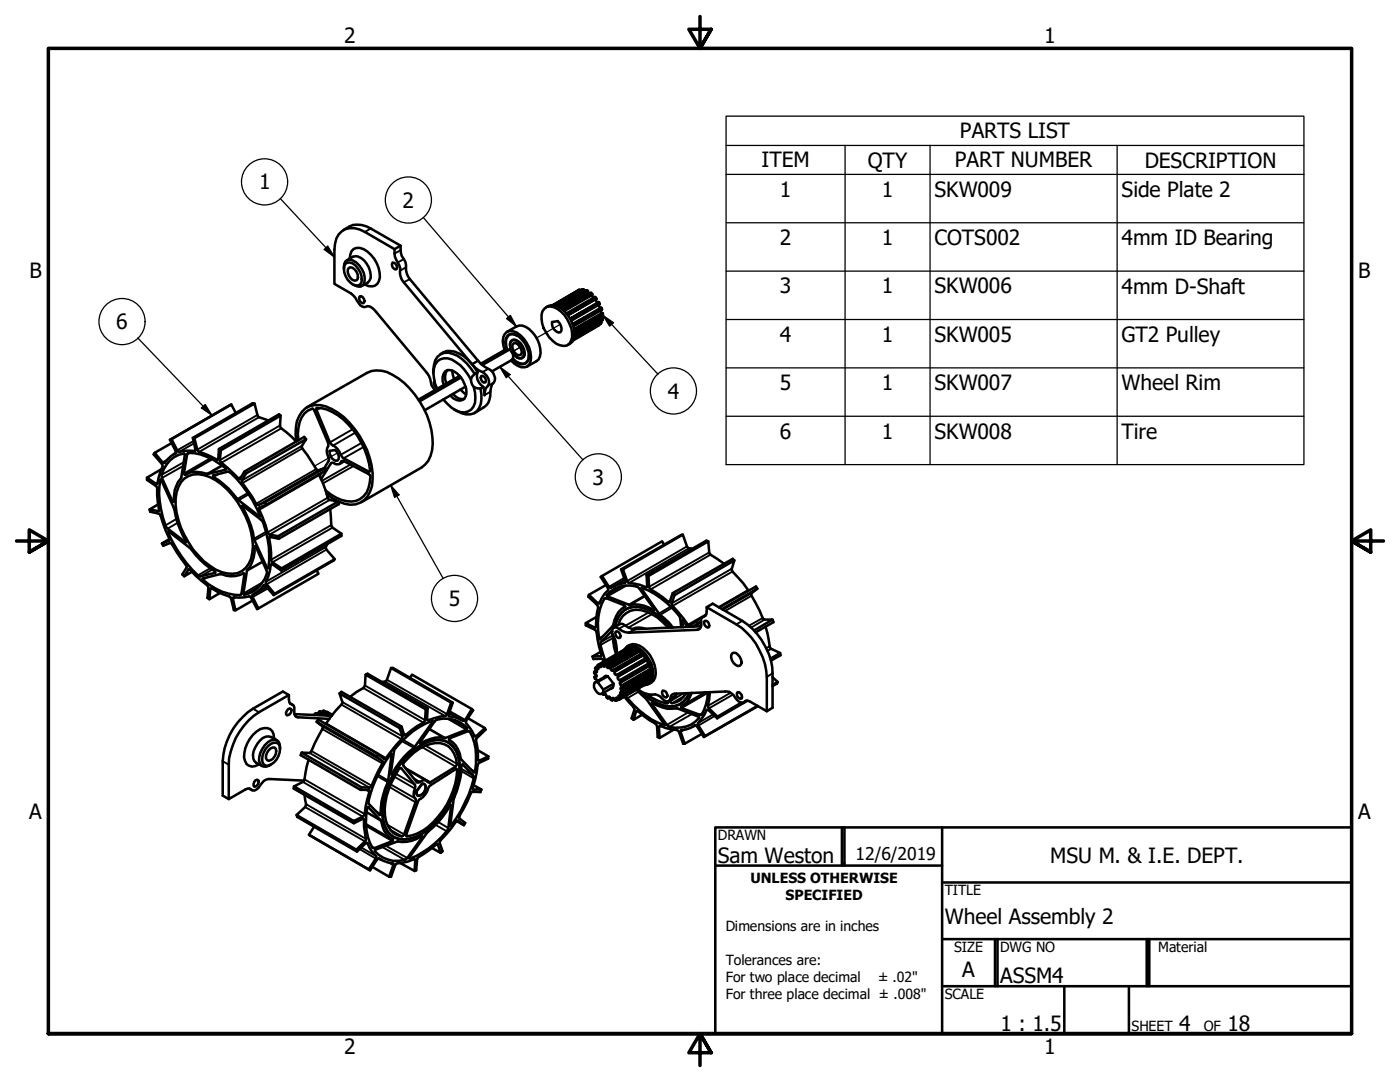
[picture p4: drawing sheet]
<svg xmlns="http://www.w3.org/2000/svg" width="279mm" height="216mm" viewBox="0 0 279 216" stroke-linecap="round" stroke-linejoin="round" font-family="sans-serif">
<!-- layer: Tweak Trail (ANSI) -->
<path d="M103.8 69.3l-1.6 .9M111.8 64.7l-4.7 2.7M67.4 90.4l-4.7 2.6" fill="none" stroke="#000" stroke-width=".25"/>
<!-- layer: Visible (ANSI) -->
<g fill="none" stroke="#000" stroke-width=".51">
<path d="M68.5 45.9a4.5 4.5 0 0 1 5.5-.3l5.9 3.4a4.1 4.1 0 0 0 1 3.3l.1 .5a3.9 3.9 0 0 0 .8 2.9l13.6 16.2a5.9 5.9 0 0 0 2.5 2 2.12 2.12 0 0 1 .7 2.4 3.5 3.5 0 0 0-.7 2.7 2.73 2.73 0 0 1-1.4 2.3l-1.8 1.1M68.6 53.7a1.42 1.42 0 0 1 1.3-1.9 4.1 4.1 0 0 1 2.7 4.8 1.17 1.17 0 0 1-1.9 .3l-.3-.1M69 52.6a1.46 1.46 0 0 1 2 .4 3.1 3.1 0 0 1 .9 3.8 1.58 1.58 0 0 1-2.1-.5 3.7 3.7 0 0 1-1.1-3.3zM69.2 51.9l1.2-.7a2.86 2.86 0 0 1 3.2 2.1 2.99 2.99 0 0 1 .1 2.7l-.3 .4-1.2 .7M69.6 53.5a1.13 1.13 0 0 1 1.5 .7 1.33 1.33 0 0 1 0 1.7 1.34 1.34 0 0 1-1.5-1l-.2-.5v-.6zM69.8 51.6a2.77 2.77 0 0 1 .8-1.9 2.39 2.39 0 0 1 2.7 .5 6.5 6.5 0 0 1 2.5 5.1 1.81 1.81 0 0 1-1 1.7 1.81 1.81 0 0 1-2-.3M71.8 59.1a.83 .83 0 0 1 .8 .5 .83 .83 0 0 1-.1 .9 .94 .94 0 0 1-.7-1.4zM78.4 52.4a.96 .96 0 0 1 .8 1.3l-.3 .1a.96 .96 0 0 1-.5-1.4zM79.9 49l-1.2 .7M115.8 58l-.2-.2h-.1l-5.2 3.1M116.6 58.2l-.1-.4-.3-.1-5.5 3.2M117.5 58.7l-.2-.7-.3-.1-5.6 3.3"/>
<path d="M118.5 59.4l-.2-.1-.1-.7-.3-.2-5.7 3.3M86.5 74.5a5.1 5.1 0 0 1 .8-3.3 2.63 2.63 0 0 1 3.1-.6 8.6 8.6 0 0 1 4.3 4M86.7 76.1a.87 .87 0 0 0 .4 1.2M87.9 70.7a3 3 0 0 1 3.7-.2l.9 .6 1.7 1.5-13.6-16.3a3.2 3.2 0 0 1-.7-2.8l-.2-.5a4.8 4.8 0 0 1-1-3.3l-5.9-3.4a3.7 3.7 0 0 0-5.7 1.3l-.4 2.2v6.8l3.3 1.9 .9 .9 .3 .6a1.71 1.71 0 0 0 1.8 1.2 1.35 1.35 0 0 1 1.7 .6l10.5 12.6a4.7 4.7 0 0 1 .9 2.4l.7 1.1M88.6 76.8a2.23 2.23 0 0 1 .7-2.9 3.7 3.7 0 0 1 3.4 2.7 2.81 2.81 0 0 1 0 2.9 1.59 1.59 0 0 1-2.2 0l-.6-.6M89.3 73.9a2.62 2.62 0 0 0-.2 2.6M90.2 73.9l.4 1.7M90.4 78.6a2.39 2.39 0 0 0 2.2 1M91.8 75l-8.3 4.8M91.9 77.7l1.1 1M92 75.3l-8.2 4.8M92.9 77.2l-8.1 4.7"/>
<path d="M94 75.7a7.6 7.6 0 0 0-4.7-4.2 2.3 2.3 0 0 0-2.7 2 7.4 7.4 0 0 0 .6 4.1M94.6 77.2a5.6 5.6 0 0 1-.1 4 2.49 2.49 0 0 1-3.5 .7l-.9-.6-1.6-1.6M94.7 74.6a1.6 1.6 0 0 0-.6 1.9 1.6 1.6 0 0 0 1.8 1M95.3 74.3l-1.1-1.6a6.8 6.8 0 0 0 2.5 1.8 1.8 1.8 0 0 1 .3 3l-.3 1.4-.2-1.7M95.3 74.3a2.48 2.48 0 0 0 1.2 2.9M95.3 74.3l-.6 .3M95.9 77.5a5.2 5.2 0 0 1-.7 4.5 3 3 0 0 1-3.9 0l-.6-.3M96 75.1a.81 .81 0 0 1 .9 .3 .81 .81 0 0 1-.1 .9 .89 .89 0 0 1-.8-1.2zM96.5 77.2l-.6 .3M100.7 69.8a3.1 3.1 0 0 1 .5-3.6 2.43 2.43 0 0 1 2.6 .7 5.5 5.5 0 0 1 1.9 5.7 1.65 1.65 0 0 1-2.3 .4l-1.4-1.1M101.1 69.8a2.5 2.5 0 0 1 .6-3.1 2.53 2.53 0 0 1 2.5 1.1 5 5 0 0 1 1.3 4 1.5 1.5 0 0 1-2.6 .5l-.6-.6M101.2 66.2l1.9-1a2.2 2.2 0 0 1 2.5 .5 5.9 5.9 0 0 1 2.2 5.4l-.3 .6-.4 .4-1.9 1.1"/>
<path d="M101.7 69.7a1.53 1.53 0 0 1 .5 2.1l-4 2.3M101.7 69.7l-5.4 3.1M101.7 69.7l-1.1 .2-4.7 2.7M101.8 68.8a.91 .91 0 0 1 .5-1 .91 .91 0 0 1 1.1 .3 2.65 2.65 0 0 1 1.1 3.1 1.11 1.11 0 0 1-1.3 .1M102 68.1a1.26 1.26 0 0 1 1.8 .4 3.1 3.1 0 0 1 .8 2.4l-.3 .3a1.11 1.11 0 0 1-1.7-.3 2.68 2.68 0 0 1-.6-2.8zM102.5 68.5a1.18 1.18 0 0 1 1.4 .9l.2 1-.1 .3a1.4 1.4 0 0 1-1.8-1.5zM103.2 67a1.35 1.35 0 0 0-1.6-.2 1.35 1.35 0 0 0-.6 1.5l.2 1.5M105.5 71a1.35 1.35 0 0 1-1.9 1.5l-.6-.4-.6-.5M108.6 61.6a2.02 2.02 0 0 1 2.6 0 6.8 6.8 0 0 1 3 5.8l-.3 .7a1.51 1.51 0 0 1-2.1 .8 6.5 6.5 0 0 1-3.7-6.1l.2-.7zM109 61.3a2.03 2.03 0 0 1 2.4-.1 6.2 6.2 0 0 1 3.1 6.4l-.3 .6-.9 .6M110.2 64.3l1.1-.2a1.8 1.8 0 0 1 .5 2.2 1.51 1.51 0 0 1-1.6-1.5zM113 62.5l5.7-3.3 .4 .4-.2 .2a.47 .47 0 0 0 .2 .4 .47 .47 0 0 0 .5 .1l.1 .4-5.7 3.3"/>
<path d="M119.4 64.8v.2l-5 2.9M119.5 60.8l.1 .5 .4 .1 .1 .4-5.7 3.3M119.8 62l.5 .5v.4l-5.7 3.3M119.8 64.1l.2 .2-.1 .3-5.5 3.2M119.9 63.2a.52 .52 0 0 1 .4 .7l-5.7 3.2M29.3 95.3v.5l2 1.4 .4 4.7-1.9-.2 1.8-1.1M30.9 90.4l-.2 .3 1.7 2.1-1 3.8-2.1-1.3 2.8-1.6M32 95.8h.2l2.6 5.9a21.9 21.9 0 0 0 2.3 6.5l-3.9-3a18 18 0 0 1-1.2-9.4zM34 91.8a4 4 0 0 1 2.8-1.2l-.7 4.8a6.8 6.8 0 0 0-1.5 4.7l-.2-.1-2.1-4.9a5.7 5.7 0 0 1 1.7-3.3zM34.2 87.6l-.3 .2M35.1 90.4l-.4 .2M36.8 95.5a4.6 4.6 0 0 1 5-.3 16.9 16.9 0 0 1 8.7 13.8 5.8 5.8 0 0 1-2.2 4.9 5.2 5.2 0 0 1-5.2-.2 17.1 17.1 0 0 1-8-14.2 6.1 6.1 0 0 1 1.7-4z"/>
<path d="M37.4 90.5a6 6 0 0 1 3.8 .6 13 13 0 0 1 3.9 2.5l-.1 .1-3.7 .9a5.2 5.2 0 0 0-4.3 .1l-.3-.2zM38.5 87.4h.3M42.3 91.6l-5.3 3.1M42.5 94.9l3-.8 .2 .1a23.5 23.5 0 0 1 6.2 8.9l-4.5-3.5a19.8 19.8 0 0 0-4.9-4.6zM43.7 89.6l.4 .3M46.2 80.7l-12.3 7.1 1.2 2.5-.9 .6-1.5 1.5-.3-.1-1.5-1.9 3.4-2M48.8 94.1l.3 .4M49.1 94.5l12-6.9-.8 1.4v.5l3 4.4 1.6-.6-12 6.9-1.3 .6-.5-.3-.8-1.4-2-3v-.2zM50.8 80.5h-.4l-11.9 6.9 .5 2.5-2.3 .1-.9 .2-.4-.3-1.2-2.3 12-6.9 .9 1.7M56 82.9l-.3-.2-12 6.9-.1 2-.2 .2-2.5-1.2-1.1-.4-.4-.5-.6-2.3 12-6.9 .7 2.6 2 .8M59.1 88.1a7.9 7.9 0 0 1 1.2-5.9 4.6 4.6 0 0 1 5.9-.6 16.8 16.8 0 0 1 8 11.3 8.7 8.7 0 0 1-.9 6.2 4.3 4.3 0 0 1-5.7 1l-2.4-1.5M59.6 87.9a5.9 5.9 0 0 1 1.9-6l.9-.4 .3 .4 2.8 6.4a1.15 1.15 0 0 1-.2 1.2 2.54 2.54 0 0 0 .4 1.9l-.1 .5-.8 1.4"/>
<path d="M61.1 87.6l-.4-.4-11.9 6.9-.9 1.4-.1 .1-3.6-3.3-.3-.5 .2-1.9 11.9-7-.1 2.3 2.3 1.9 .9 1M61.2 81.3l12-6.9a5.1 5.1 0 0 1 5.2 .4 16.2 16.2 0 0 1 7.8 15.1 4.8 4.8 0 0 1-2.1 3.4l-12 6.9M63.1 81.5a7 7 0 0 1 5.4 2.2 16.4 16.4 0 0 1 5.4 10.3l-.3 .1-5-2.7-.6-.7a3.1 3.1 0 0 0-1.8-1.9l-.4-.5zM64.1 95.6l1.9-3.1 .4-.2a1.4 1.4 0 0 0 1.5 .2l.3-.5h.4l5.2 2.7a4.7 4.7 0 0 1-2.7 5.2 7 7 0 0 1-6.1-2M64.1 94.4l-.3 .6M64.9 93.3l.3 .5-12.1 6.9-1.3 .6v.4l1.2 3 .4 1.5 .4 .5 1.7 .3 12-6.9-1.7-.3-.3-.2-1.1-3.3-.8-1.7M65.8 90l1.1-.2a1.63 1.63 0 0 1 .5 2.1 1.58 1.58 0 0 1-1.6-1.9zM68.6 92.1l-.8 .5M29.8 101.7l.2 .4 1.9 .5 1.2 3.3 .7 1.5-.1 .5-1.4 .6 1.5-.9M32.3 108.5l.3 .4 1.4-.6 .4 .3 2.9 4.4-.9 1.6 .4 .4M33.5 106l4.7 3.6a18.4 18.4 0 0 0 4.8 4.6l-.1 .1-3.1 .7a24.4 24.4 0 0 1-6.3-9zM38.3 114.1l-1.5 .9 .9-1.4 3.6 3.2 .3 .5-.2 2 .4 .3"/>
<path d="M40.4 115.4l3.5-.8a5.6 5.6 0 0 0 4.7-.2l.2 .2-.7 4.1a10.6 10.6 0 0 1-7.7-3.1zM43.9 118.3l-2.1 1.3 .2-2.1 .3-.1 1.1 .7 2.6 1 .7 2.6 .3 .1M48.3 100.9l4 3a17.6 17.6 0 0 1 1.2 9.4h-.2l-2.6-5.8a21.5 21.5 0 0 0-2.4-6.6zM48.6 114.4l-.1 .1M50.4 119.8l-3.4 2-.5-2.5 2.3-.1 1.1-.2 1.4 2.5 .3-.1M50.8 109.1l.1-.1 .2 .1 2.2 5a5.5 5.5 0 0 1-4.7 4.5l.7-4.7a6.9 6.9 0 0 0 1.5-4.8zM52.9 100.2l.2 .5M53.2 117.1l-2.4 1.4M54.8 118.5l-.2 .2M55.5 107l.1 .5M56.2 113.4l-.1 .5M66.8 111.6l-.2 .2-12 6.9-1.6-1.8-.2-.2-.2 .1-.6 .7-1.6 1.2v.2l1.2 2.5 12-6.9-.4-.7"/>
<path d="M67.5 100.1l.1 .5-12 6.9-1.9-.3 .4 3.1v1.4l.3 .5 1.8 1.2 11.9-6.9-1.9-1.5-.3-3.4M68.1 106.5v.4l-12 7-1.7-1.3-.4 .1a11.3 11.3 0 0 1-1 3.6l1.8 2.2 12-6.9-1.8-2.2 .3-.9M117.5 118.7l-.1 .4 1.7 1.5 .3 .6-.3 1.2-.2 2.8-2-.9 2.1-1.2M120.1 114.9l-.2 .2 1.4 2.2v.5a8.7 8.7 0 0 0-1.8 2.7l-2-1.8 3.5-2M120.6 119.5l.4-.1 3.6 1.4 .1 .2a6 6 0 0 0-2.5 4l-2.6 2.6a11.7 11.7 0 0 1 1-8.1zM121.1 118.7a5.5 5.5 0 0 1 6.2-1.5l3.3 4.3-.1 .3a7.2 7.2 0 0 0-5-1.2l-4.3-1.6zM124 113.6h.3M124.7 115.7l-2.4 1.4M129 114.7l.4 .2M134.2 118.4l.4 .3M136.3 106.7h-.3l-12 6.9 .8 2.4v.2l-.1 .1-1 .2-2 .8-1.6-2.4 12-6.9 .4 .6M141.4 108l-.4-.1-12 6.8 .1 2.5-1.3-.5-2.5-.5-1-2.6 12-6.9 .8 2.3 .4 .4 .7 .1"/>
<path d="M146.6 111.8l-.4-.3-12 6.9-.7 1.8-1.3-1.1-2.3-1.5-.4-.5-.1-2.2 12-6.9 .2 2.5 2.9 2M149.4 117.9a18.4 18.4 0 0 0-3.2-3.9l-.2-.5 .6-1.7-12 6.9-.6 1.9 3.3 4.1 .4 .1 1.2-.8M151.1 117.5l-1.1 .9v.5l1.6 2.9 .7 1.8h1.9l-3.7 2.2M151.1 117.5l-7 4M151.1 117.5l-.2-.5-7.4 4.2M57.7 138.7l-1.2-.7-6 3.4a13.4 13.4 0 0 0-6.1 10.5v6.9l1.3 .6M67.8 138.4l.3-.4 12 7 .7 1.7 2.5-1.9 1.2-.6 .3-.5 .2-2.2-12-6.9-.3 2.4-2.9 2.1M73 134.6l.3-.2 12 7v2.3l2.5-.7 1-.1 .4-.4 .8-2.3-12-6.9-.9 2.6-1 .2M78 133.3h.4l12 6.9-.9 2.6 2.1 .6 .8 .4 .4-.2 1.4-2.1-12-6.9-.4 .7M116.9 124.3v.5l2 1.1 .7 3.2 .4 1.5v.3h-.1l-1.7 .1 1.6-.9M118.2 131l.2 .5 1.6-.1 .5 .6M119 134.8l-.4 .3"/>
<path d="M119.1 133.7l-.5 .3M119.3 136.1h-.4a1.33 1.33 0 0 0 .2 2l.4 .3 .4 .1 .3-.1 .2-.4v-.4M119.3 132.9l-.4 .3M120.2 138.4l.3 .2M120.5 138.6l.1-.2 .2 .1 .2 .7 .3 .1 .1-.3 .3 .1a.57 .57 0 0 0 .5 .7v-.5h.3l.1 .2M120.8 138.4l-.3 .2M121 134.9l-2.2 1.2M121.3 134.9l-2 1.2 1.1 1.5 2-1.1M121.3 134.9h-.4l-.3 .2M121.3 134.9l1.1 1.5v.5l-.2 .4-.3 .1M121.7 139.1l-.4 .3M122.2 126l-2.3 2.1-.1 .3 1 3.4"/>
<path d="M122.2 126.5l.4 2.7 .3 1.4M122.3 137.2l-2.2 1.2M122.4 133.7l.3 .3-.1 .4 .1 .2h.5M122.4 133.7l-.2 .2a.64 .64 0 0 1-.3-.9l-.3-.1-.1 .4h-.2l-.3-.6-.3-.2v.5h-.1h-.2l-.3-.6-.2 .1 .1 .6h-.2l-.4-.4h-.1l.1 .8h-.1l-.4-.3-.2 .1 .4 .6v.2l-.5-.1a.48 .48 0 0 0 .4 .7v.4h-.4l.1 .3 .4 .2 .1 .3M122.5 125.2l1.2-.7h.6a3.9 3.9 0 0 0 2.4 1M122.6 139.5l.2 .3h.2l-.1-.5 .2-.1 .3 .4M122.6 139.5l-.4 .3M122.7 127.5l.4 2.4M122.7 125.1a4.2 4.2 0 0 1 5.8-3.8 11.1 11.1 0 0 1 5.4 3.9M122.9 126a.89 .89 0 0 1 .9 1.3 .83 .83 0 0 1-.9-.4 .83 .83 0 0 1 0-.9zM123.1 130.5a8 8 0 0 0-.9-4.1l.1-1 .3-.2h.5a4.3 4.3 0 0 0 2.5 1l13.6-.5a1.11 1.11 0 0 0 .8-1.5 .98 .98 0 0 1 .7-1.3l.3-.3v-1.4l5.9 3.4a13.2 13.2 0 0 1 6.1 10.5v6.8l-3.3-1.9-.9-.2a1.03 1.03 0 0 1-1.7-.1 3.3 3.3 0 0 0-2-1.7l-10.5 .4-.7 .4-.2 .9a.95 .95 0 0 1-1.6-.3 2 2 0 0 0-2-.8 5 5 0 0 1-2.9-1.1M123.2 134.6l5.9-3.4 .2 .3-.1 .3v.3l.6 .3 .1 .3-5.9 3.4"/>
<path d="M123.2 134.6l.2 .3a.52 .52 0 0 0-.1 .6 .52 .52 0 0 0 .6 .3l.1 .3M123.4 124.7a3.9 3.9 0 0 1 5.6-2.7 10.3 10.3 0 0 1 4.4 3.3M123.4 139.6l-.4 .2M124 136.1l-.3 .1a.65 .65 0 0 0 .6 .7l-.1 .3h-.3a.52 .52 0 0 0 .4 .7v.3h-.5l.3 .7-.1 .2-.4-.4-.2 .1 .2 .6v.2h-.2M124.6 129.6a1.61 1.61 0 0 1 2.2-.6 6.3 6.3 0 0 1 3.4 6.8l-.4 .5-.5 .3-.6 .1M124.6 139l2 2.4v.2l-.6 1.7 .4 .3M124.7 121l-.1 .1M125.2 129a2.37 2.37 0 0 1 3.1 .3 6.4 6.4 0 0 1 2.4 5.9l-.3 .6-.9 .7M125.3 129.3l-5.9 3.4M126.2 129.3l-.2-.3h-.2l-5.9 3.5M127 137.6l1.9 1.8 3.8 5.3a15.9 15.9 0 0 1-7.7-5.9M127.1 129.7l-.3-.5-.2-.1-5.9 3.4"/>
<path d="M127.7 137.9a9.7 9.7 0 0 0 5.8 3.1 3.8 3.8 0 0 0 4-2.7M128 130.4l-.2-.2-.1-.5-.3-.2-5.8 3.4M128.8 125.5a3.1 3.1 0 0 0-2.6 0M128.9 131.3l-.4-.3 .2-.4-.4-.4-5.9 3.5M129 138.4a7.4 7.4 0 0 0 4.3 1.9v-.3M129.5 136v.1l-6 3.5M129.5 132.9l.2 .4 .3 .1 .2 .5-5.9 3.3M129.7 134l.2 .2a.45 .45 0 0 1 .3 .7l-5.9 3.3M129.7 135.1l.3 .3-.1 .3-5.9 3.4M132.3 137.8a.9 .9 0 0 1 .8 1.3l-.2 .1a.94 .94 0 0 1-.6-1.4zM135 138.4l-.3 .8-1.2 .7M136 125.2a3.9 3.9 0 0 0-1.7-3.7 14.2 14.2 0 0 0-6.3-4.2l3.5 5.1 2 1.9 .8 .9"/>
<path d="M136.9 138.3a3.2 3.2 0 0 1-2.9 2l-.3-.5M137.2 125.1l-1-1.3 .1 1.4M138.9 124l.3 .4M139.2 124.4l-.9 .6M139.9 125l-13.1 .5M139.9 124l-.7 .4M140.1 123.2l-1.2 .8M140.7 123.9a.85 .85 0 0 1 .8 .4 .85 .85 0 0 1 0 .9 .83 .83 0 0 1-.8-.4 .83 .83 0 0 1 0-.9zM140.8 122.8l-.6 .3M140.8 138.1l-4.8 2.8M141 121.2l1.2-.7 5.9 3.4a13.4 13.4 0 0 1 6.1 10.5v6.8l-1.2 .7M141.3 138.1a8.6 8.6 0 0 1-1.4 4.6l-3.9-1.4-.1-.2a5.8 5.8 0 0 0 2.1-2.9"/>
<path d="M141.7 138.1l-.3 3 1.8 1.9M146.1 130.4a1.1 1.1 0 0 1 1.5 .7l.4 1.1-.4 .6a1.59 1.59 0 0 1-1.7-1.5v-.6zM147.2 138.1a.96 .96 0 0 1 .8 1.3 .81 .81 0 0 1-.8-.4 .81 .81 0 0 1 0-.9zM149 139.8l-.6 .3M149.2 139.8l-6.1 3.5M152.8 125l.4 1.4 .5 2.9 2 1-2 1.1M154.2 123.6l.2 .5-3.6 2.1M154.2 135.1l1 1M155.2 136.1l-.1 .3-.9 .5M155.2 136.1l-1 .6M155.7 130.3l.1 .4-1.9 1.1M49.7 157.4l.6 .3"/>
<path d="M51 155.7l.3-.1 .3 .1a.96 .96 0 0 1-.9 1.3 .98 .98 0 0 1 .3-1.3zM53.5 148.8a1.58 1.58 0 0 1 2.1-.4 3.2 3.2 0 0 1-1.5 4.1l-.6 .3a1.05 1.05 0 0 1-1.2-1.3 3.9 3.9 0 0 1 1.2-2.7zM53.6 149.7l.4-.3 .8-.2a1.55 1.55 0 0 1-.4 2.2l-.8 .4-.3-.2a1.56 1.56 0 0 1 .3-1.9zM54.7 147.4a1.79 1.79 0 0 0-.7-1.9 1.79 1.79 0 0 0-2.1 0 6.6 6.6 0 0 0-3.2 5.6 1.82 1.82 0 0 0 1.1 1.7 1.82 1.82 0 0 0 2-.3M55.3 147.8l-1.2-.7a1.93 1.93 0 0 0-2.2 .7 3.7 3.7 0 0 0-1.2 4l.4 .4 1.2 .6M55.9 149.4a1.33 1.33 0 0 0-.4-1.5 1.33 1.33 0 0 0-1.5-.1 4.8 4.8 0 0 0-2.3 4 1.36 1.36 0 0 0 .9 1.2 1.36 1.36 0 0 0 1.5-.5M57.5 141.5l.3-.1 .3 .1a.96 .96 0 0 1-.8 1.2 .83 .83 0 0 1 .2-1.2zM57.8 140.3l.6 .4M58.7 156.9l-.1 .5 12 6.9 2-.9v1.5l.4 2.5-.2 .5-1.7 1.6-11.9-6.9 1.7-1.6 .1-.3-.2-2.1M58.7 142.5l7.5 .3M60.2 150.2l-.2 .5 11.9 6.9h1.7l.1 .1-1.1 5.1-2 1-11.9-6.9 1.9-1.1 1-4.2M62.7 142.7l.3-.4 .7 .4"/>
<path d="M63.2 144l.3-.4 12 6.9 1.1 .9 .4-.1 2.1-2.6 1-1.2 .2-.6-.5-1.6-12-6.9 .5 1.9-1.2 1.4-2.1 2.8M63.2 144l12 6.9 1.1 1v.4l-2.3 4.7-.3 .2-1.6-.1-11.9-6.9h1.6l.2-.1 2.3-4.6 .1-.5zM63.4 142.6l.3-.6 .2-.1 1.5 .9M64.3 142.2l.2-.4 1.7 .9M65.2 142.1l.1-.1 1 .6M65.7 143.4l-6.2-.3a1.04 1.04 0 0 1-.8-1.4 .95 .95 0 0 0-.8-1.3l-.2-.4v-1.3l-6 3.4a13.4 13.4 0 0 0-6 10.5v6.8l3.3-1.9a1.03 1.03 0 0 1 1.4 .2 1.58 1.58 0 0 0 1.5-.9 2.14 2.14 0 0 1 2-1.4l6.8 .4M72.1 157.1l-.2 .5M75.5 150.5l-.3 .4M78 150.4h.1l.1 .1-.8 5.6a15.3 15.3 0 0 0-1.5 6.5h-.1l-2.3-2.4a23.1 23.1 0 0 1 4.5-9.8zM79.6 153.4l.5-.1 2.7 3.3v.8a1.8 1.8 0 0 0 .2 2.1l-.1 .6-2.3 6.4-.2 .3a3.5 3.5 0 0 1-3.4-3 12.5 12.5 0 0 1 1.9-9.1zM80.1 148a14.2 14.2 0 0 1 6.3-4.1l-3.8 5.3a19.6 19.6 0 0 0-4.6 5.4l.7-5zM80.1 145l-.3 .3"/>
<path d="M80.8 151.3a9.6 9.6 0 0 1 6.9-3.7 4.4 4.4 0 0 1 3.9 4.2 15.7 15.7 0 0 1-3.9 11.5 10.4 10.4 0 0 1-6.8 4.2 4.1 4.1 0 0 1-4.4-3.5 13.6 13.6 0 0 1 1.5-8.6l1.8-2.9zM81 153.4l4.1 2.4M81.2 150.9a10.8 10.8 0 0 1 5.7-3.3 4 4 0 0 1 4.5 3.3 12.7 12.7 0 0 1-1.3 8.5 14.7 14.7 0 0 1-7.3 7.7 4.3 4.3 0 0 1-6-2.3 11.8 11.8 0 0 1 .8-8.3 18.2 18.2 0 0 1 3.6-5.6zM81.6 151.1a8.1 8.1 0 0 1 6.2-2.8 4.1 4.1 0 0 1 3.4 4.3l-.3 .4-5.2 3.2-.2-.1a1.19 1.19 0 0 0-1.9 0h-.4l-2.7-3.3v-.4zM84.2 156.4h.4a1.08 1.08 0 0 1 .1 1.6 1.2 1.2 0 0 1-1.5 .7l-.1-.8zM84.3 156.4h.3a1.08 1.08 0 0 1 .1 1.6 1.2 1.2 0 0 1-1.5 .7l-.1-.8zM85.3 141.4l-.3 .1M85.7 156.8l5.2-3.3h.3a15.2 15.2 0 0 1-7.9 12.8l-2.1 .6-.2-.2 2.4-6.6a1.51 1.51 0 0 1 1-1 5.6 5.6 0 0 0 1.3-2.3zM86.7 144l.3-.3a6 6 0 0 1 6.2 1.6l-.1 .3-4.2 1.7a6.6 6.6 0 0 0-5 1h-.1v-.2zM89.6 147.6l.1 .1M89.7 142.2l2.4 1.4M89.7 147.3l3.9-1.4a9.6 9.6 0 0 1 1.4 6.5l-.2 1.6-.2 .1-2.5-2.5a5.9 5.9 0 0 0-2.5-4.1z"/>
<path d="M90 140.2h.4M92.2 152.6l.1-.1 2.3 2.5a24.8 24.8 0 0 1-4.7 9.8l.8-5.7a16.9 16.9 0 0 0 1.4-6.3zM94.2 141.5l.2 .2-1.4 2.1v.3l1.9 2.9 1.9-1.7-3.4-2M96.1 157.5l-.2 .6-1.6-.1-.2 .1-2.4 4.7v.5l1.1 .9-.2 .5M96.8 145.3l.1 .3-1.9 1.9 .2 1.5 .2 2.8 2.1-.9-2.2-1.2M97.5 150.9l-.1 .5-2 1-1 4.8 .1 .3h1.6l-1.6-.8M128.1 142.6l-1.7 1 .5-1.6 .4-.1 1.2 1 2.5 1.7 .3 2.5 .3 .2M130 140.3h.2a6.6 6.6 0 0 0 5 1.1l4.3 1.7a5.3 5.3 0 0 1-6.2 1.8zM134.4 145.6l-2.8 1.7-.1-2.2 .3-.3 1.1 .5 2.4 .5 1 2.6h.4M138.7 144.7l-.3 .3M140.7 146.9l-.2 .2M143.2 143l-.1 .3"/>
<path d="M148 140.2l-4.8 2.8M151.2 140.8l-10.5 6.1-1.4-2.4 1.2-1.8 .5-1h.4l1.7 1.6M151.3 140.9l-10.8 6.2-1.6-2.4a6.6 6.6 0 0 1-2.9 1l-.2 .3 .9 2.4 3.4-2M59.2 162.6l.1 .4 11.9 6.9 2-1.8a8.7 8.7 0 0 0 1.9 2.7l-.1 .5-1.4 2.2-11.9-6.9 1-1.6M61.7 166.6l12.2 7.1 1.5-2.4 2 .8 1.1 .2-.8 2.6-3.4-1.9M70.6 163.8v.5M71.1 169.5l.1 .4M73 164.5l5.3 3M73.3 161l2.8 2.8a4.6 4.6 0 0 0 2.3 3.7l-.1 .3-3.8 1.4a9.3 9.3 0 0 1-1.4-6.4zM73.6 173.5l.3 .2M74.8 169.7l4.6-1.8a6.1 6.1 0 0 0 4.7-1.1l.2 .3-3.3 4.3a5.6 5.6 0 0 1-6.2-1.5zM75.6 171.3l.4 .2"/>
<path d="M79.9 172.2l2.8 1.6 .2-2.2-.1-.2h-.2l-1.1 .5-2.5 .5-1 2.5h-.3M86.2 169.2l1.7 1-.7-1.8-3.9 2.8-.2 2.5-.4 .1M89.9 160.7l.1-.1v.1l-.7 4.8a17.5 17.5 0 0 1-7.5 5.8h-.1v-.2l3.8-5.2a17.6 17.6 0 0 0 4.4-5.2zM91.1 163.8l1.5 .9-1.2-.9h-.2l-.2 .2-3.2 4 .5 1.9-.4 .3"/>
</g>
<!-- layer: Visible Narrow (ANSI) -->
<g fill="none" stroke="#000" stroke-width=".38">
<path d="M74 45.6l-1.2 .7M79.9 49.9l-1.2 .7M80.6 51.7l-1.2 .7M81 53.3l-1.2 .7M81.8 55.7l-1.2 .6M112.5 59.9v-.1l-2 1.1M115.6 57.8l-5.3 3.1 5.2-3.1M115.8 57.8l-3.3 2M116.2 57.7l-5.5 3.2M116.4 57.7l-5.6 3.3M116.5 57.8l-3.3 1.9M116.6 58l-3.3 1.9"/>
<path d="M117.1 57.9l-5.7 3.3M117.3 58l-5.7 3.3M117.3 58.1l-3.3 1.9M117.4 58.4l-3.3 1.9M118 58.4l-5.7 3.4M118.2 58.9l-3.3 1.9M118.2 58.6l-5.7 3.3M118.2 58.7l-3.3 1.9M118.9 59.3l-5.8 3.3M118.9 59.8l-3.3 1.9M119 59.5l-5.7 3.3M119.1 59.6l-3.3 1.9"/>
<path d="M95.4 71.9l-1.2 .7M95.4 72l-1.2 .7M97.5 73.6l-1.2 .6M97.9 78.2l-1.2 .7M98.6 76.3l-1.3 .7M111 61l2.2-1.3 .1 .2-2 1.3M111.7 61.3l2.3-1.3 .1 .3-2.2 1.2M112.5 62l2.4-1.4v.2l-2.3 1.3M113.3 62.9l2.5-1.4-2.5 1.5M113.7 63.6l2.4-1.4zM114.2 64.6l2.5-1.3-2.4 1.4M114.6 65.6l2.2-1.3 .2 .1-2.4 1.4"/>
<path d="M114.7 66.5l2.1-1.2 .2 .1-2.4 1.3M119.4 60.3l-3.4 1.9M119.4 64.9l-3.2 1.9M119.6 60.3l-5.8 3.3M119.7 60.6l-5.8 3.3M119.8 61.4l-3.3 1.9M119.9 64.6l-5.5 3.2 1.7-1.1M120 61.4l-3.3 1.9M120 64.3l-3.3 1.9M120 64.5l-5.5 3.2M120.1 62.4l-3.3 1.9M120.1 63.4l-3.3 1.9"/>
<path d="M120.1 61.5l-5.8 3.3M120.1 61.7l-5.7 3.4M120.3 63.9l-5.7 3.2 1.9-1.1 .2 .2-2.1 1.3M120.3 62.5l-3.3 1.9M120.3 63.5l-3.3 1.9M120.3 62.6l-5.7 3.3M120.3 62.9l-5.7 3.3M120.3 63.6l-5.7 3.3M31.5 96.3l-.4 .2M32.1 95.7l-.1 .1M33.3 91.8l-.9 .5M34.7 99.9l-.3 .1"/>
<path d="M36.6 93l-4.3 2.4M36.7 92.2l-4.4 2.5M37.9 90.4l-.6 .3M38.6 88l-3.2 1.9M38.7 88.5l-2.9 1.7M39 89.9l-.1 .1M42 91.4l-5.3 3.1M43.6 94.6l-1 .6M43.6 91.6l-.4 .1M44.3 92.8l-3 1.8M44.4 93l-2.9 1.6M45.1 93.7h-.1"/>
<path d="M48.2 95.1l-.6 .3M49.5 98.4l-2.1 1.2M49.7 98.6l-2.1 1.2M51.4 82.8l-12 6.9M51.7 83.2l-11.9 7M55.9 84.9l-12 6.9M56.1 85.5l-11.9 6.8M60.3 89l-12 6.9M60.3 89.5l-11.9 6.9M63.1 93.6l-12 6.9M63.5 93.9l-11.9 6.9M63.7 94.8l-11.9 6.9"/>
<path d="M63.9 81.4l-.7 .5M65.4 99.3l-12 6.9M65.8 99.8l-12 6.9M66.3 92.3l-.3 .2M68.5 91.9l-.4 .2M69.9 92.7l-5.6 3.2M70.4 85.7l-4.6 2.6M70.5 93l-6 3.5M70.9 86.4l-4.4 2.5M72.1 88.4l-4.1 2.3M72.5 89.2l-3.9 2.2M73.9 93.9l-.3 .2"/>
<path d="M31.7 101.9l-.1 .1M33.7 106.1l-.2 .1M33.7 107.9h.1M35.2 103.6l-2.2 1.2M35.4 104.3l-1.9 1.2M37.1 108.1l-.1 .1M37.7 113.6l-.1 .1M41.3 115.2l-.8 .5M41.9 113.4l-2.4 1.4M42.2 117.4l-.2 .1M42.4 113.7l-2.4 1.3M43 114.2l-.1 .1"/>
<path d="M47 119.2l-.5 .3M48.1 118.6l-.2 .1M48.6 101l-.2 .1M50.9 109l-.1 .1M51.9 116.8l-3.1 1.9M51.9 103l-.1 .1M52.4 116.2l-3.8 2.2M52.4 112l-3 1.7M52.5 112.1l-3.2 1.8M52.8 116.7l-.2 .1M53.1 106.1l-2.4 1.4M53.1 106.5l-2.3 1.3"/>
<path d="M53.5 117.4l-3.1 1.7M53.5 113.2l-.2 .1M54.2 107.2l-.5 .2M54.3 112.6l-.3 .1M65 109.2l-11.9 6.9M65.2 109.7l-12 6.9M66.1 104.8l-12 6.9M66.4 105.3l-12 6.9M120.8 119.3l-.2 .2M124.3 116.9l-3.2 1.8M124.6 115.3l-3.1 1.8M124.8 116.3h-.1"/>
<path d="M125 116.8l-3.8 2.2M128.3 117.3l-.3 .2M128.6 118.9l-3.1 1.7M128.7 119l-3 1.7M129.2 117l-.3 .2M133.8 119.8l-.5 .3M137.1 109l-11.9 7M137.5 109.4l-12 6.9M141.5 110.2l-12 6.9M141.8 110.7l-11.9 6.9M146 113.5l-12 6.9M146.2 114l-12 6.9"/>
<path d="M149.3 117.7l-5.9 3.5M150 118.4l-5.7 3.3M150 118.9l-5.3 3M72.5 137.3l12 6.9M72.8 136.8l12 6.9M76.8 136l12 6.9M77.2 135.6l12 6.9M118.9 125l-.2 .2M119 134.8l-.3 .3M119.1 133.8l-.4 .2M119.1 135l-.2 .1M119.1 134l-.2 .2"/>
<path d="M119.3 133l-.4 .2M119.4 133.2l-.3 .2M119.8 120l-.5 .3M120 132.7l-.4 .2M120 130.9h-.1M120.4 126.9l-.8 .5M120.6 138.4l-.1 .1M120.8 138.4l-.3 .2M121.6 139l-.3 .1M121.7 139.1l-.4 .2M122.2 126.8l-2.3 1.3M122.3 127.3l-2.5 1.4"/>
<path d="M122.5 139.3l-.3 .1M122.6 139.5l-.4 .2M123.3 139.3l-.4 .2M123.4 139.5l-.4 .3M123.4 130.6l-3.3 1.9M123.6 130.9l-3.3 1.9M123.9 139l-.4 .2M124.3 131l-3.3 1.9M124.3 130.7l-3.3 2M124.7 124.8l-1.2 .7M125.2 131.5l-3.3 1.9M125.2 131.3l-3.3 1.9"/>
<path d="M125.3 129.3l-5.9 3.4M125.8 129l-5.9 3.5M125.9 132.2l-3.2 1.9M126 129l-5.9 3.4M126 129.1l-2.6 1.5 .2 .3 2.6-1.6M126 132.1l-3.3 1.9M126.6 129.1l-5.9 3.4M126.7 125.5l-1.2 .7M126.8 125.5l-1.2 .7M126.8 129.2l-5.9 3.4M126.9 129.3l-2.6 1.4v.3l2.6-1.5M126.9 137.5l-3.3 1.9"/>
<path d="M127.2 136.7l-3.3 1.9M127.3 134.9l-3.3 1.9M127.4 136.9l-3.3 1.9M127.4 135.8l-3.3 1.9M127.4 138l-2.2 1.3M127.4 134.9l-3.3 1.9M127.5 129.5l-5.9 3.4M127.6 136l-3.3 1.9M127.7 129.7l-5.8 3.3M127.8 129.8l-2.6 1.5v.2l2.6-1.5M128.4 130.2l-5.9 3.5M128.6 130.4l-5.9 3.5"/>
<path d="M128.7 130.6l-2.8 1.6 2.6-1.5M129.2 131.3l-5.9 3.3M129.2 131.7l-5.9 3.4M129.3 131.6l-5.9 3.4M129.3 131.5l-5.9 3.4M129.4 122.2l-4.6 2.6M129.5 136l-2.6 1.5v-.1M129.5 132.3l-5.9 3.4M129.5 136.1l-6 3.5M129.7 132.3l-5.9 3.4M129.8 135.2l-2.6 1.5 .2 .2 2.6-1.5M129.8 132.4l-5.9 3.4"/>
<path d="M129.9 133.3l-2.6 1.6h.1l2.6-1.5M129.9 132.7l-5.9 3.3M129.9 135.7l-5.9 3.4M130 134.4l-2.6 1.4 .2 .2 2.6-1.5M130 135.5l-5.9 3.4M130.1 133.5l-5.8 3.4M130.1 122.6l-4.7 2.6M130.2 134.8l-5.9 3.4M130.2 133.8l-5.9 3.4M130.2 134.6l-5.9 3.4M130.6 121.7l-.1 .1M133.9 121l-2.4 1.4"/>
<path d="M134.1 121.3l-2.3 1.4M135 138.6l-1.2 .7M136.3 123.8l-.2 .1M136.5 138.9l-2.4 1.4M136.5 138.3l-2.8 1.7M139.8 125.3l-.6 .4M140 124.2l-1.6 .8M140 124.7l-.6 .3M140.8 122.9l-.4 .2M141 122.6l-3.7 2.1M141.3 138.2l-5.3 3.1M145.8 138.2l-4.5 2.6"/>
<path d="M146.2 138.6l-4.7 2.8M148.1 123.9l-1.2 .7M148.9 139.8l-.4 .3M152.2 123.3l-2.7 1.5M152.6 123.6l-2.7 1.6M153.6 129l-.7 .3M153.9 129.5l-.7 .4M154.2 134.4l-1.2 .7M44.4 151.9l1.3 .7M49.8 157.4l.4 .1M50.5 141.4l1.2 .7M57.9 140.4l.4 .2"/>
<path d="M58.9 142.8l.6 .3M60.5 156l11.9 6.9M60.8 155.5l12 6.9M61.8 150.2l11.9 7M62.2 149.9l12 6.9M62.7 142.6l.2 .1M62.8 142.5l.4 .2M63 142.3l.6 .4M63.6 142.3l.7 .4M63.6 142.1l1.2 .6M63.7 142l1.4 .7M63.9 141.9l1.5 .9"/>
<path d="M64.3 142.2l1.2 .6M64.3 145.5l12 6.8M64.4 145l11.9 6.9M64.5 141.9l1.5 .9M64.5 141.8l1.7 1M64.7 141.9l1.5 .8-1-.6M65.1 144.3l11.9 7M68.1 140.6l12 6.9M68.3 140.1l12 6.8M73 157.6l.7 .4M75.3 154.9l2.1 1.2M75.4 154.6l2.1 1.2"/>
<path d="M77.7 157l5.2 3.1M78 156.5l4.9 2.8M78 154.4h.2M78 150.4l.2 .1M78.7 155l4.1 2.4M79.1 154.4l3.7 2.2M80 153.2l.1 .1M80.2 147.9l2.4 1.3M80.5 147.6l2.3 1.4M80.6 146.4l.4 .2M80.8 153.2l5.1 2.9M82.6 155.3l1.2 .7"/>
<path d="M83.8 148.3h.1M84.3 149.1l6.6 3.9M84.9 148.8l6.3 3.6M85.2 143.6l.3 .1M85.7 145.5l2.9 1.8M85.7 145.4l3.2 1.9M86 144l.3 .1M89.3 143.4l3.8 2.2M89.5 142.9h.2M89.8 141.9l3 1.7M90 143.5l3.2 1.8M90.9 153.5l.3 .2"/>
<path d="M92.1 153.9l2.5 1.4M92.1 153.4l2.3 1.3M92.3 152.5h.1M93.5 145.9l.3 .1M93.9 153.5l.9 .5M94.4 157.5h.1M94.6 146.6l.5 .3M95.4 151.6l.3 .2M127.1 141.9l-.2 .1M130.3 140.3l-.2 .2M131.8 144.9l-.3 .2M132.6 144.7h.1"/>
<path d="M133.3 140.3h-.1M136.7 145.5l-.9 .5M137.3 142.2l-4.2 2.5M138 142.5l-4.4 2.5M140.2 142.3l-.6 .3M141.2 141.6l-.2 .1M142.3 142.6l-3 1.7M142.6 142.9l-3.2 1.9M60.9 161l11.9 6.9M61.1 160.5l11.9 6.9M71.8 169.4l3.2 1.9M72.1 169.1l3 1.7"/>
<path d="M72.3 163.4l.3 .2M73 164.8l5.3 3M73.2 162l2.7 1.6M73.2 162.1l2.9 1.7M73.2 168.1l.1 .2M74.2 168.9l.5 .3M75 161.9l.9 .5M76.3 169l4.5 2.6M77 168.8l4.3 2.4M77.3 164.6l3.3 1.9M77.7 172.1l.8 .6M77.9 165.5l2.3 1.4"/>
<path d="M81 166.8l.2 .1M81.7 171.3h.1M82.5 171.4l.4 .2M84 166.9l.3 .2M86.9 164.6l2.3 1.3M87.2 168.4l.2 .1M87.4 164l2.1 1.2M89.9 164.7h.1M89.9 160.7h.1M91.4 163.7v.1"/>
</g>
<!-- layer: Visible (ANSI) -->
<g fill="#000">
<circle cx="119.8" cy="64.1" r=".25"/>
<circle cx="125.3" cy="129.3" r=".25"/>
<circle cx="126.2" cy="129.3" r=".25"/>
<circle cx="54.7" cy="147.4" r=".25"/>
<circle cx="64.3" cy="142.2" r=".25"/>
<circle cx="65.2" cy="142.1" r=".25"/>
</g>
<!-- layer: Visible Narrow (ANSI) -->
<g fill="#000">
<circle cx="35.1" cy="90.4" r=".19"/>
<circle cx="48.6" cy="114.4" r=".19"/>
<circle cx="122" cy="126" r=".19"/>
<circle cx="124.7" cy="121" r=".19"/>
<circle cx="89.7" cy="147.6" r=".19"/>
<circle cx="138.7" cy="144.7" r=".19"/>
<circle cx="73.5" cy="161" r=".19"/>
<circle cx="75.6" cy="171.3" r=".19"/>
</g>
<!-- layer: Symbol (ANSI) -->
<g fill="none" stroke="#000" stroke-width=".25">
<path d="M55.9 39.6l10.8 11.7M144.9 29v-5.8h115.3v5.8M144.9 29h115.3v5.8M144.9 29v63.7h115.3v-57.9M144.9 34.8h115.3M168.7 29v63.7M185.6 29v63.7M222.9 29v63.7M64.7 49.8l.7-.7 1.3 2.2zM84.5 43.4l18.6 21.8M144.9 44.4h115.3M144.9 54.1h115.3"/>
<path d="M27.5 67.4l14.8 15.5M99.8 73.2l2 1.5-.8 .7zM99.8 73.2l16.5 18.6M101.1 63.6l.8-.7 1.2 2.3zM120.3 62.9l2.1 1.5-.7 .7zM120.3 62.9l11 11.8M144.9 63.8h115.3M144.9 73.4h115.3M40.2 81.4l.8-.7 1.3 2.2zM78 96.8l1.6 1.9-.9 .6zM78 96.8l10.5 18.6M144.9 83.1h115.3"/>
<circle cx="52.8" cy="36.3" r="4.6"/>
<circle cx="81.5" cy="39.9" r="4.6"/>
<circle cx="24.4" cy="64.2" r="4.6"/>
<circle cx="134.4" cy="78" r="4.6"/>
<circle cx="119.4" cy="95.2" r="4.6"/>
<circle cx="90.7" cy="119.4" r="4.6"/>
</g>
<!-- layer: Border (ANSI) -->
<path d="M139.7 3.3v6.4l-2.2-3.9h4.4l-2.2 3.9 2.2-3.9M3.3 107.9h6.4l-3.9-2.2v4.5l3.9-2.3-3.9 2.3M276.1 107.9h-6.4l3.9-2.2v4.5l-3.9-2.3 3.9 2.3M9.7 206.2v-196.5h260v196.5h-260h260M141.9 210.1l-2.2-3.9 2.2 3.9h-4.4l2.2-3.9v6.4" fill="none" stroke="#000" stroke-width=".7"/>
<!-- layer: Title (ANSI) -->
<g fill="none" stroke="#000" stroke-width=".51">
<path d="M142.7 165.1h127v41.1h-127zM142.7 172.7h45.3M168 165.1v7.6M168.5 165.1v7.6M188 176.1h81.7M188 165.1v41.1M188 187.4h81.7M188 196.8h81.7M198.6 187.4v9.4M199.1 187.4v9.4M212.4 196.8v9.4M225.3 196.8v9.4"/>
<path d="M228.9 187.4v9.4M229.4 187.4v9.4"/>
</g>
<!-- layer: Symbol (ANSI) -->
<g fill="#000">
<path d="M64.7 49.8l.7-.7 1.3 2.2z" fill-rule="evenodd"/>
<path d="M101.1 63.6l.8-.7 1.2 2.3z" fill-rule="evenodd"/>
<path d="M99.8 73.2l2 1.5-.8 .7z" fill-rule="evenodd"/>
<path d="M120.3 62.9l2.1 1.5-.7 .7z" fill-rule="evenodd"/>
<path d="M40.2 81.4l.8-.7 1.3 2.2z" fill-rule="evenodd"/>
<path d="M78 96.8l1.6 1.9-.9 .6z" fill-rule="evenodd"/>
</g>
<g font-size="4.2">
<text x="68.7" y="8.6">2</text>
<text x="208.4" y="8.6">1</text>
<text x="191.6" y="27.6">PARTS LIST</text>
<text x="152" y="33.4">ITEM</text>
<text x="173.2" y="33.5">QTY</text>
<text x="190.6" y="33.4">PART NUMBER</text>
<text x="228.5" y="33.5">DESCRIPTION</text>
<text x="51.7" y="37.8">1</text>
<text x="80.3" y="41.5">2</text>
<text x="155.6" y="39.2">1</text>
<text x="176" y="39.2">1</text>
<text x="186.5" y="39.2">SKW009</text>
<text x="223.8" y="39.3">Side Plate 2</text>
<text x="155.6" y="48.9">2</text>
<text x="176" y="48.9">1</text>
<text x="186.5" y="48.9">COTS002</text>
<text x="223.8" y="48.9">4mm ID Bearing</text>
<text x="5.9" y="55.5">B</text>
<text x="155.6" y="58.5">3</text>
<text x="176" y="58.5">1</text>
<text x="186.5" y="58.5">SKW006</text>
<text x="223.8" y="58.6">4mm D-Shaft</text>
<text x="271.1" y="55.5">B</text>
<text x="23.2" y="65.7">6</text>
<text x="155.6" y="68.2">4</text>
<text x="176" y="68.2">1</text>
<text x="186.5" y="68.2">SKW005</text>
<text x="223.8" y="68.3">GT2 Pulley</text>
<text x="155.6" y="77.9">5</text>
<text x="176" y="77.9">1</text>
<text x="186.5" y="77.9">SKW007</text>
<text x="223.8" y="77.9">Wheel Rim</text>
<text x="133.3" y="79.6">4</text>
<text x="155.6" y="87.5">6</text>
<text x="176" y="87.5">1</text>
<text x="186.5" y="87.5">SKW008</text>
<text x="223.8" y="87.5">Tire</text>
<text x="118.2" y="96.7">3</text>
<text x="89.6" y="120.9">5</text>
<text x="5.8" y="163.4">A</text>
<text x="271" y="163.4">A</text>
<text x="143.3" y="172.1">Sam Weston</text>
<text x="209.6" y="172.1">MSU M. &amp; I.E. DEPT.</text>
<text x="188.5" y="184.4">Wheel Assembly 2</text>
<text x="192" y="194.9">A</text>
<text x="199.6" y="196.2">ASSM4</text>
<text x="199.6" y="205.7">1 : 1.5</text>
<text x="235.3" y="205.7">4</text>
<text x="245" y="205.7">18</text>
<text x="68.7" y="210.3">2</text>
<text x="208.4" y="210.3">1</text>
</g>
<text font-size="3.5" x="170.8" y="171.6">12/6/2019</text>
<g font-size="2.8">
<text x="143.3" y="167.6">DRAWN</text>
<text x="149.8" y="176.2">UNLESS OTHERWISE</text>
<text x="156.8" y="179.6">SPECIFIED</text>
<text x="188.5" y="178.6">TITLE</text>
<text x="144.8" y="185.9">Dimensions are in inches</text>
<text x="190.4" y="189.9">SIZE</text>
<text x="199.6" y="189.9">DWG NO</text>
<text x="231.1" y="190">Material</text>
<text x="144.8" y="192.5">Tolerances are:</text>
<text x="144.8" y="195.9">For two place decimal</text>
<text x="175.3" y="195.9">± .02&quot;</text>
<text x="144.8" y="199.3">For three place decimal ± .008&quot;</text>
<text x="188.5" y="199.3">SCALE</text>
<text x="225.8" y="205.7">SHEET</text>
<text x="240.2" y="205.7">OF</text>
</g>
</svg>
